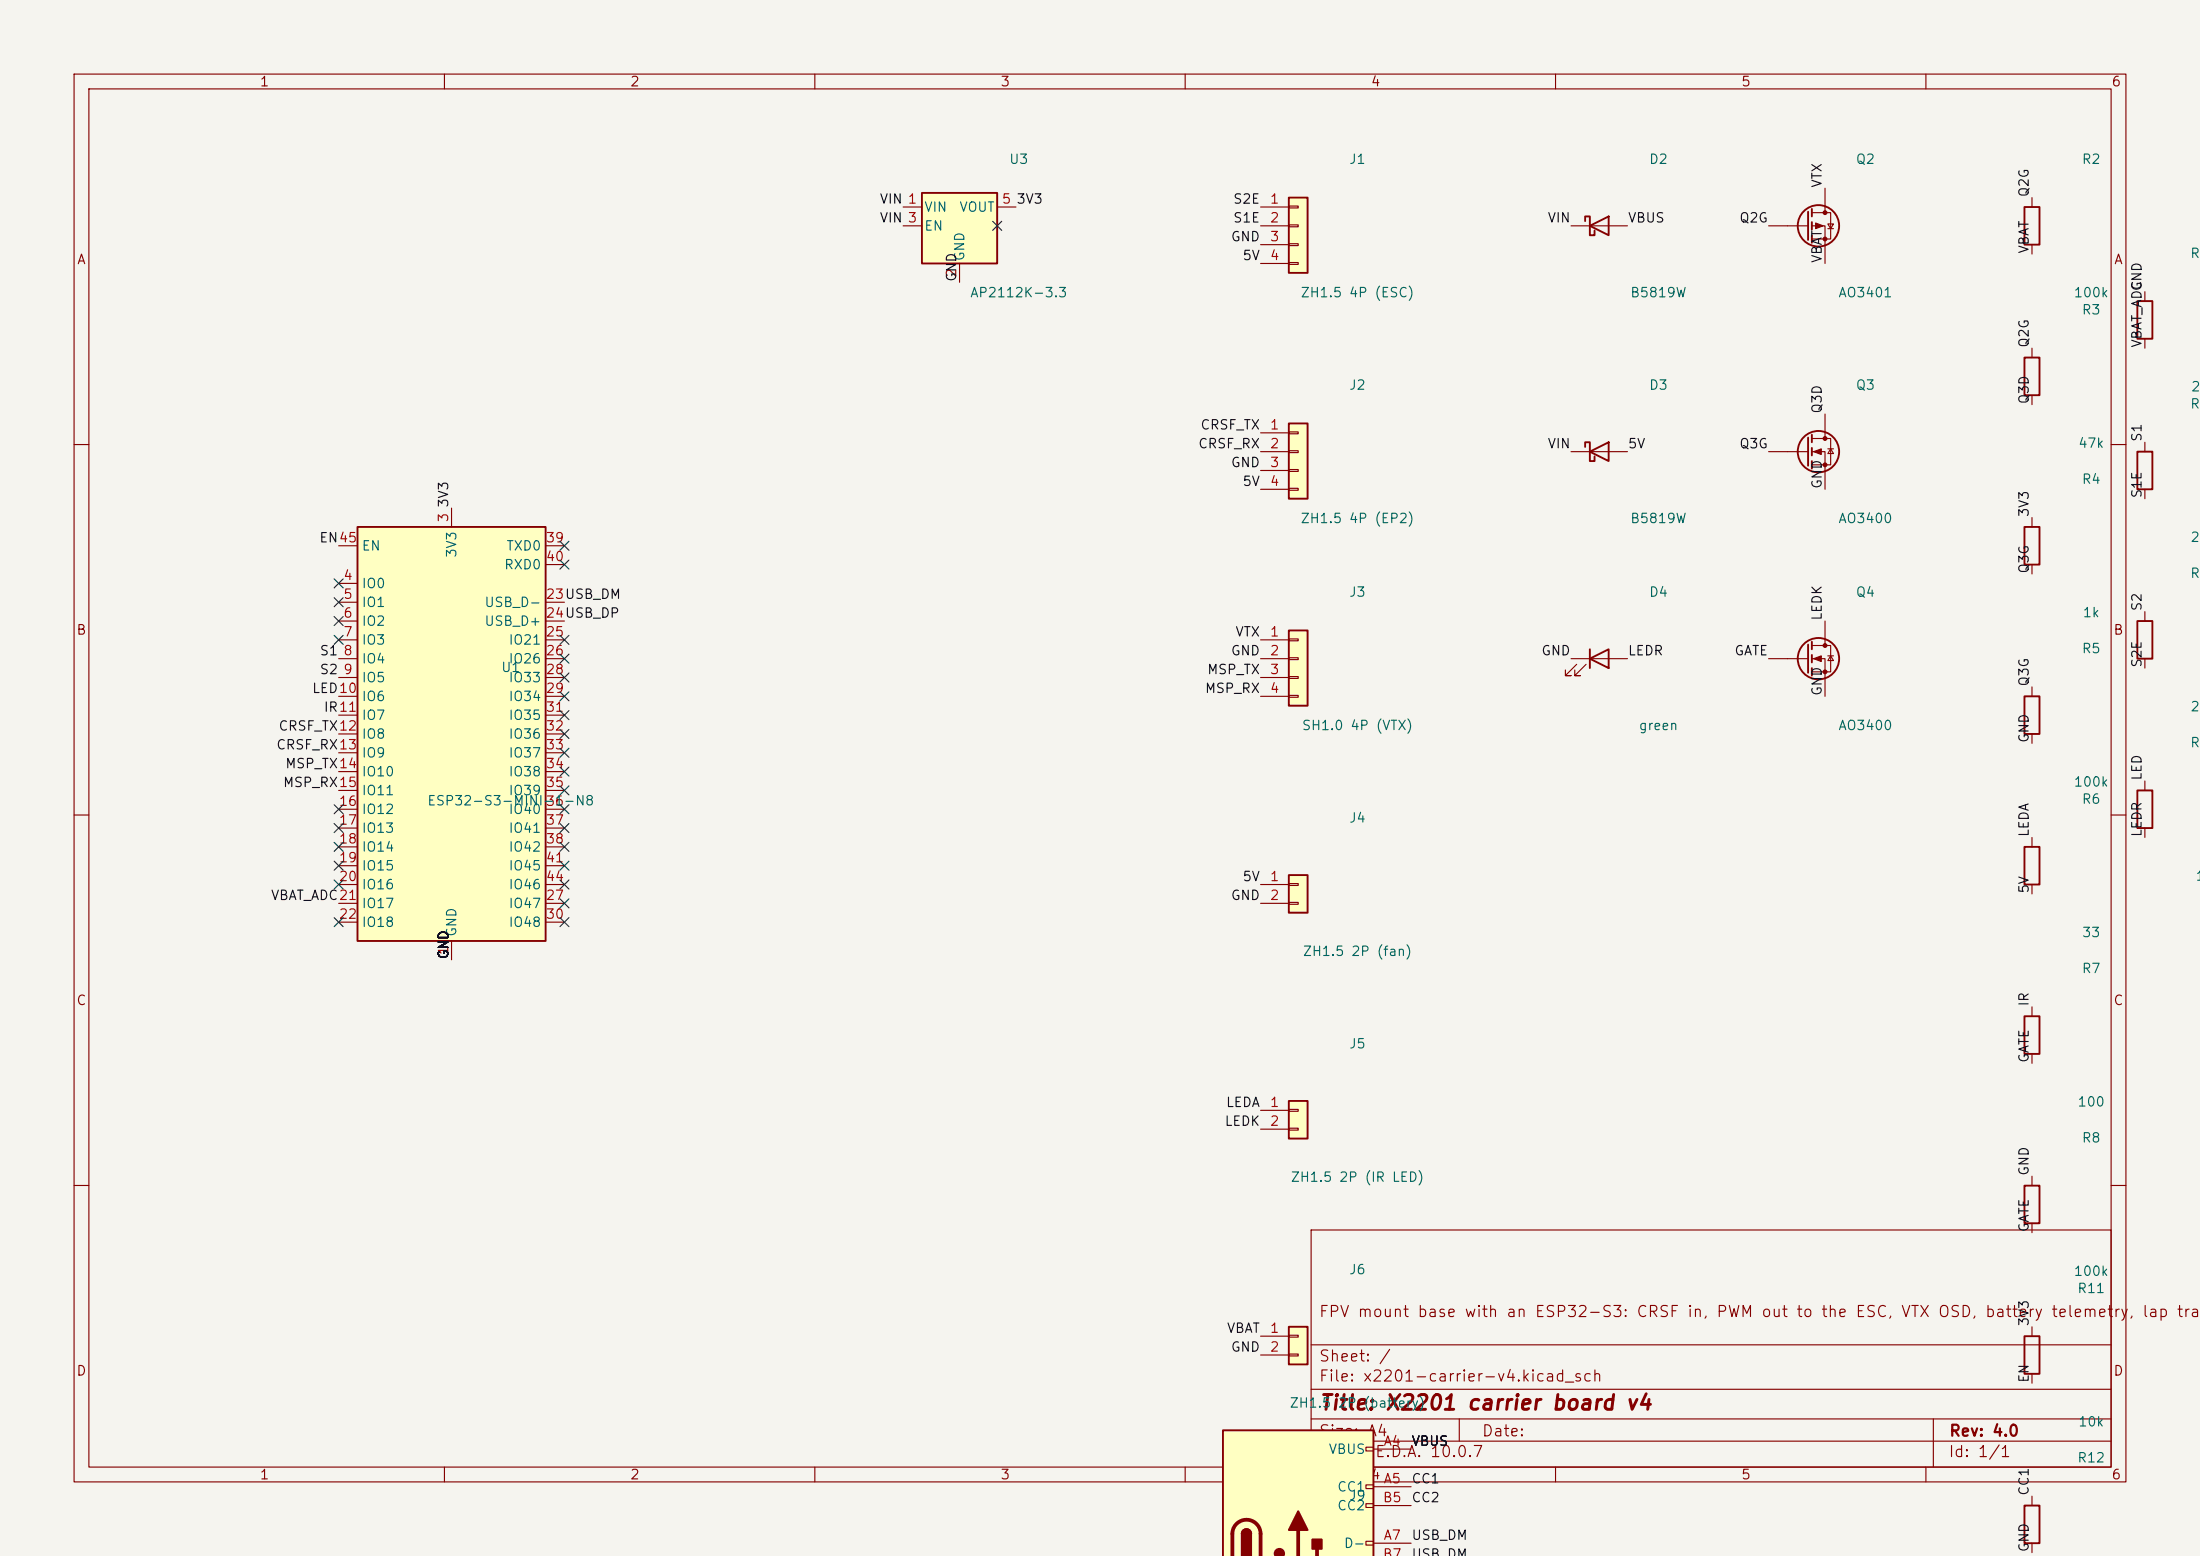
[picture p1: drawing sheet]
<svg xmlns="http://www.w3.org/2000/svg" width="297mm" height="210mm" viewBox="0 0 297 210" stroke-linecap="round" stroke-linejoin="round" font-family="sans-serif">
<path d="M0 0h297v210h-297z" fill="#f5f4ef" stroke="#f5f4ef" stroke-width=".14"/>
<g fill="none" stroke="#840000" stroke-width=".15">
<path d="M10 10h277v190h-277zM12 12h273v186h-273zM60 10v2M110 10v2M160 10v2M210 10v2M260 10v2M289.6 59.7v1.3M10 60h2M285 60h2M289.6 66v1.3M10 110h2"/>
<path d="M285 110h2M10 160h2M177 166h108v32h-108zM285 160h2M60 198v2M110 198v2M160 198v2M177 194.5h108M177 191.5h108M177 187.5h108M177 181.5h108M197 191.5v3"/>
<path d="M210 198v2M260 198v2M261 191.5v6.5"/>
</g>
<path d="M288.5 61h2.1v5h-2.1z" fill="none" stroke="#840000" stroke-width=".25"/>
<path d="M174 57.2h2.5v10.1h-2.5z" fill="#ffffc2"/>
<path d="M174 57.2h2.5v10.1h-2.5zM273.3 137.2h2v5h-2zM273.3 160h2v5.1h-2z" fill="none" stroke="#840000" stroke-width=".25"/>
<path d="M170.2 58.4h3.8M174 58.3h1.3v.2h-1.3zM170.2 61h3.8M170.2 63.5h3.8M170.2 66h3.8M174 60.8h1.3v.3h-1.3zM174 63.4h1.3v.2h-1.3zM174 65.9h1.3v.3h-1.3zM274.3 135.9v1.3M274.3 142.2v1.3M274.3 158.8v1.2M274.3 165.1v1.3" fill="none" stroke="#840000" stroke-width=".15"/>
<path d="M48.3 71.1h25.4v55.9h-25.4z" fill="#ffffc2"/>
<path d="M48.3 71.1h25.4v55.9h-25.4z" fill="none" stroke="#840000" stroke-width=".25"/>
<g fill="none" stroke="#840000" stroke-width=".15">
<path d="M45.7 78.7h2.6M45.7 73.7h2.6M61 68.6v2.5M73.7 73.7h2.5M73.7 76.2h2.5M45.7 81.3h2.6M45.7 83.8h2.6M45.7 86.4h2.6M45.7 88.9h2.6M45.7 91.4h2.6M45.7 94h2.6M45.7 96.5h2.6"/>
<path d="M45.7 99.1h2.6M73.7 81.3h2.5M73.7 83.8h2.5M73.7 86.4h2.5M73.7 88.9h2.5M73.7 91.4h2.5M73.7 94h2.5M73.7 96.5h2.5M73.7 99.1h2.5M45.7 101.6h2.6M45.7 104.1h2.6M45.7 106.7h2.6"/>
<path d="M45.7 109.2h2.6M45.7 111.8h2.6M45.7 114.3h2.6M45.7 116.8h2.6M45.7 119.4h2.6M73.7 101.6h2.5M73.7 104.1h2.5M73.7 106.7h2.5M73.7 109.2h2.5M73.7 111.8h2.5M73.7 114.3h2.5M73.7 116.8h2.5"/>
<path d="M73.7 119.4h2.5M45.7 121.9h2.6M45.7 124.5h2.6M61 127v2.5M73.7 121.9h2.5M73.7 124.5h2.5"/>
</g>
<path d="M174 118.1h2.5v5.1h-2.5z" fill="#ffffc2"/>
<path d="M174 118.1h2.5v5.1h-2.5zM273.3 180.3h2v5.1h-2z" fill="none" stroke="#840000" stroke-width=".25"/>
<path d="M170.2 119.4h3.8M174 119.3h1.3v.2h-1.3zM170.2 121.9h3.8M174 121.8h1.3v.2h-1.3zM274.3 179.1v1.2M274.3 185.4v1.3" fill="none" stroke="#840000" stroke-width=".15"/>
<path d="M124.5 26h10.1v9.6h-10.1z" fill="#ffffc2"/>
<g fill="none" stroke="#840000" stroke-width=".25">
<path d="M124.5 26h10.1v9.6h-10.1zM244.1 59.1v3.8M244.6 58.7v1M214 60.3v-.6h.6v2.5h.7v-.6M214.6 61l2.6-1.3v2.5zM244.6 60.5v1M244.6 62.2v1M273.3 203.2h2v5.1h-2z"/>
<circle cx="245.5" cy="61" r="2.79"/>
</g>
<g fill="none" stroke="#840000" stroke-width=".15">
<path d="M121.9 27.9h2.6M121.9 30.5h2.6M129.5 35.6v2.5M134.6 27.9h2.6M244.6 59.2h2.5v3.5h-2.5M246.4 55.9v3.3M212.1 61h7.6M238.8 61h5.3M244.6 61h1.8v5M246.8 60.6h.7M247.1 60.6l.4 .6h-.7zM274.3 201.9v1.3"/>
<path d="M274.3 208.3v1.3"/>
</g>
<g fill="#840000" stroke="#840000" stroke-width=".15">
<path d="M244.9 61l1-.4v.7z"/>
<circle cx="246.4" cy="59.2" r=".25"/>
<circle cx="246.4" cy="62.7" r=".25"/>
</g>
<path d="M174 85.1h2.5v10.2h-2.5z" fill="#ffffc2"/>
<path d="M174 85.1h2.5v10.2h-2.5z" fill="none" stroke="#840000" stroke-width=".25"/>
<path d="M170.2 86.4h3.8M170.2 88.9h3.8M170.2 91.4h3.8M170.2 94h3.8M174 86.2h1.3v.3h-1.3zM174 88.8h1.3v.2h-1.3zM174 91.3h1.3v.3h-1.3zM174 93.9h1.3v.2h-1.3z" fill="none" stroke="#840000" stroke-width=".15"/>
<path d="M174 26.7h2.5v10.1h-2.5z" fill="#ffffc2"/>
<g fill="none" stroke="#840000" stroke-width=".25">
<path d="M174 26.7h2.5v10.1h-2.5zM214 29.8v-.6h.6v2.6h.7v-.7M214.6 30.5l2.6-1.3v2.6zM244.1 28.6v3.8M244.6 28.2v1M244.6 30v1M244.6 31.8v1M273.3 27.9h2v5.1h-2zM273.3 48.3h2v5h-2zM288.5 40.6h2.1v5.1h-2.1zM214.6 88.9l2.6-1.3v2.6zM214.6 87.6v2.6"/>
<path d="M244.1 87v3.8M244.6 86.6v1M244.6 88.4v1M244.6 90.2v1"/>
<circle cx="245.5" cy="30.5" r="2.79"/>
<circle cx="245.5" cy="88.9" r="2.79"/>
</g>
<g fill="none" stroke="#840000" stroke-width=".15">
<path d="M170.2 27.9h3.8M170.2 30.5h3.8M170.2 33h3.8M170.2 35.6h3.8M174 27.8h1.3v.3h-1.3zM174 30.4h1.3v.2h-1.3zM174 32.9h1.3v.2h-1.3zM174 35.4h1.3v.3h-1.3zM212.1 30.5h7.6M238.8 30.5h5.3M244.6 28.7h2.5v3.6h-2.5M244.6 30.5h1.8v5.1"/>
<path d="M246.4 25.4v3.3M246.8 30.2h.7l-.4 .7zM246.8 30.9h.7M274.3 26.7v1.2M274.3 33v1.3M289.6 39.4v1.2M274.3 47v1.3M274.3 53.3v1.3M289.6 45.7v1.3M212.1 88.9h7.6M212.9 89.7l-1.6 1.5h.8h-.8v-.8M214.1 89.7l-1.5 1.5h.8h-.8v-.8"/>
<path d="M238.8 88.9h5.3M244.6 87.1h2.5v3.6h-2.5M244.6 88.9h1.8v5.1M246.4 83.8v3.3M246.8 88.5h.7M247.1 88.5l.4 .7h-.7z"/>
</g>
<g fill="#840000" stroke="#840000" stroke-width=".15">
<path d="M244.9 88.9l1-.4v.8z"/>
<path d="M245.1 30.1l1 .4-1 .4z"/>
<circle cx="246.4" cy="87.1" r=".25"/>
<circle cx="246.4" cy="90.7" r=".25"/>
<circle cx="246.4" cy="28.7" r=".25"/>
<circle cx="246.4" cy="32.3" r=".25"/>
</g>
<path d="M165.1 193h20.3v17.1h-20.3z" fill="#ffffc2"/>
<path d="M184.4 195.3h1v.5h-1zM185.4 195.6h5.1M184.4 200.4h1v.5h-1zM184.4 202.9h1v.6h-1zM184.4 208h1v.5h-1zM185.4 200.7h5.1M185.4 208.3h5.1M185.4 203.2h5.1" fill="none" stroke="#840000" stroke-width=".15"/>
<path d="M165.1 210.1v-17.1h20.3v17.1M167.6 207a.64 .64 0 0 1 .7-.6 .64 .64 0 0 1 .6 .6" fill="none" stroke="#840000" stroke-width=".25"/>
<path d="M166.4 210.1v-3.1a1.91 1.91 0 0 1 1.9-1.9 1.91 1.91 0 0 1 1.9 1.9v3.1M175.3 206.5v3.6M177.8 209v1.1" fill="none" stroke="#840000" stroke-width=".51"/>
<g fill="#840000" stroke="#840000" stroke-width=".25">
<path d="M167.6 207h1.3v3.1h-1.3z"/>
<path d="M167.8 206.6a.63 .63 0 0 1 .7-.2 .63 .63 0 0 1 .4 .6h-1.3z"/>
<path d="M172.3 209.2a.61 .61 0 0 1 .8 0 .61 .61 0 0 1 .1 .9h-.9a.55 .55 0 0 1 0-.9z"/>
<path d="M175.3 204l1.2 2.5h-2.5z"/>
<path d="M177.2 207.8h1.2v1.2h-1.2z"/>
</g>
<path d="M174 179.1h2.5v5.1h-2.5z" fill="#ffffc2"/>
<path d="M174 179.1h2.5v5.1h-2.5z" fill="none" stroke="#840000" stroke-width=".25"/>
<path d="M170.2 180.3h3.8M170.2 182.9h3.8M174 180.2h1.3v.3h-1.3zM174 182.8h1.3v.2h-1.3z" fill="none" stroke="#840000" stroke-width=".15"/>
<path d="M174 148.6h2.5v5.1h-2.5z" fill="#ffffc2"/>
<path d="M273.3 71.1h2v5.1h-2zM273.3 94h2v5.1h-2zM288.5 83.8h2.1v5.1h-2.1zM273.3 114.3h2v5.1h-2zM288.5 106.7h2.1v5.1h-2.1zM174 148.6h2.5v5.1h-2.5z" fill="none" stroke="#840000" stroke-width=".25"/>
<g fill="none" stroke="#840000" stroke-width=".15">
<path d="M274.3 69.9v1.2M274.3 76.2v1.3M274.3 92.7v1.3M274.3 99.1v1.2M289.6 82.6v1.2M289.6 88.9v1.3M274.3 113v1.3M274.3 119.4v1.3M289.6 105.4v1.3M289.6 111.8v1.2M170.2 149.9h3.8M170.2 152.4h3.8"/>
<path d="M174 149.7h1.3v.3h-1.3zM174 152.3h1.3v.2h-1.3z"/>
</g>
<g fill="none" stroke="#000084" stroke-width=".15">
<path d="M134 29.9l1.2 1.2M135.2 29.9l-1.2 1.2M45.1 78.1l1.2 1.2M46.3 78.1l-1.2 1.2M75.6 75.6l1.2 1.2M75.6 73.1l1.2 1.2M76.8 75.6l-1.2 1.2M76.8 73.1l-1.2 1.2M45.1 85.8l1.2 1.2M45.1 83.2l1.2 1.2M45.1 80.7l1.2 1.2M46.3 85.8l-1.2 1.2"/>
<path d="M46.3 83.2l-1.2 1.2M46.3 80.7l-1.2 1.2M75.6 85.8l1.2 1.2M75.6 98.5l1.2 1.2M75.6 88.3l1.2 1.2M75.6 95.9l1.2 1.2M75.6 90.8l1.2 1.2M75.6 93.4l1.2 1.2M76.8 93.4l-1.2 1.2M76.8 88.3l-1.2 1.2M76.8 85.8l-1.2 1.2M76.8 98.5l-1.2 1.2"/>
<path d="M76.8 95.9l-1.2 1.2M76.8 90.8l-1.2 1.2M45.1 118.8l1.2 1.2M45.1 116.2l1.2 1.2M45.1 108.6l1.2 1.2M45.1 113.7l1.2 1.2M45.1 111.2l1.2 1.2M46.3 118.8l-1.2 1.2M46.3 116.2l-1.2 1.2M46.3 108.6l-1.2 1.2M46.3 113.7l-1.2 1.2M46.3 111.2l-1.2 1.2"/>
<path d="M75.6 116.2l1.2 1.2M75.6 106.1l1.2 1.2M75.6 103.5l1.2 1.2M75.6 101l1.2 1.2M75.6 118.8l1.2 1.2M75.6 113.7l1.2 1.2M75.6 111.2l1.2 1.2M75.6 108.6l1.2 1.2M76.8 116.2l-1.2 1.2M76.8 106.1l-1.2 1.2M76.8 103.5l-1.2 1.2M76.8 101l-1.2 1.2"/>
<path d="M76.8 118.8l-1.2 1.2M76.8 113.7l-1.2 1.2M76.8 111.2l-1.2 1.2M76.8 108.6l-1.2 1.2M45.1 123.9l1.2 1.2M46.3 123.9l-1.2 1.2M75.6 123.9l1.2 1.2M75.6 121.3l1.2 1.2M76.8 123.9l-1.2 1.2M76.8 121.3l-1.2 1.2"/>
</g>
<text font-size="2" fill="#840000" x="178" y="190.8">Title: X2201 carrier board v4</text>
<g font-size="1.5" fill="#840000">
<text x="178" y="178.1">FPV mount base with an ESP32-S3: CRSF in, PWM out to the ESC, VTX OSD, battery telemetry, lap tran</text>
<text x="178" y="184.1">Sheet: /</text>
<text x="178" y="186.8">File: x2201-carrier-v4.kicad_sch</text>
<text x="178" y="197">KiCad</text>
<text x="178" y="194.2">Size: A4</text>
<text x="185.5" y="197">E.D.A. 10.0.7</text>
<text x="200" y="194.2">Date:</text>
<text x="263" y="197">Id: 1/1</text>
<text x="263" y="194.2">Rev: 4.0</text>
</g>
<g font-size="1.3" fill="#840000">
<text x="35" y="12">1</text>
<text x="85" y="12">2</text>
<text x="135" y="12">3</text>
<text x="185" y="12">4</text>
<text x="235" y="12">5</text>
<text x="285" y="12">6</text>
<text x="10.3" y="36">A</text>
<text x="285.3" y="36">A</text>
<text x="10.2" y="86">B</text>
<text x="285.2" y="86">B</text>
<text x="10.2" y="136">C</text>
<text x="285.2" y="136">C</text>
<text x="10.2" y="186">D</text>
<text x="285.2" y="186">D</text>
<text x="35" y="200">1</text>
<text x="85" y="200">2</text>
<text x="135" y="200">3</text>
<text x="185" y="200">4</text>
<text x="235" y="200">5</text>
<text x="285" y="200">6</text>
</g>
<g font-size="1.3" fill="#006464">
<text x="136.1" y="22.4">U3</text>
<text x="182" y="22.4">J1</text>
<text x="222.5" y="22.4">D2</text>
<text x="250.4" y="22.4">Q2</text>
<text x="281" y="22.4">R2</text>
<text x="124.7" y="28.9">VIN</text>
<text x="129.4" y="28.9">VOUT</text>
<text x="124.7" y="31.4">EN</text>
<text x="130.5" y="35.3" transform="rotate(-90 130.5 35.3)">GND</text>
<text x="295.6" y="35.1">R1</text>
<text x="130.9" y="40.4">AP2112K-3.3</text>
<text x="175.5" y="40.4">ZH1.5 4P (ESC)</text>
<text x="220" y="40.4">B5819W</text>
<text x="248.1" y="40.4">AO3401</text>
<text x="279.9" y="40.4">100k</text>
<text x="281" y="42.8">R3</text>
<text x="182" y="52.9">J2</text>
<text x="222.5" y="52.9">D3</text>
<text x="250.4" y="52.9">Q3</text>
<text x="295.7" y="53.1">22</text>
<text x="295.6" y="55.5">R1</text>
<text x="280.5" y="60.8">47k</text>
<text x="281" y="65.6">R4</text>
<text x="175.5" y="70.9">ZH1.5 4P (EP2)</text>
<text x="220" y="70.9">B5819W</text>
<text x="248.1" y="70.9">AO3400</text>
<text x="48.7" y="74.6">EN</text>
<text x="61.9" y="75.4" transform="rotate(-90 61.9 75.4)">3V3</text>
<text x="68" y="77.2">RXD0</text>
<text x="68.3" y="74.6">TXD0</text>
<text x="295.6" y="73.5">22</text>
<text x="48.7" y="79.7">IO0</text>
<text x="48.7" y="82.2">IO1</text>
<text x="65.3" y="82.2">USB_D-</text>
<text x="182" y="80.9">J3</text>
<text x="222.5" y="80.9">D4</text>
<text x="250.4" y="80.9">Q4</text>
<text x="281.1" y="83.6">1k</text>
<text x="295.6" y="78.3">R1</text>
<text x="48.7" y="84.8">IO2</text>
<text x="48.7" y="87.3">IO3</text>
<text x="48.7" y="89.9">IO4</text>
<text x="65.3" y="84.8">USB_D+</text>
<text x="68.6" y="87.3">IO21</text>
<text x="68.6" y="89.9">IO26</text>
<text x="281" y="88.5">R5</text>
<text x="48.7" y="92.4">IO5</text>
<text x="48.7" y="94.9">IO6</text>
<text x="67.6" y="91">U1</text>
<text x="68.6" y="92.4">IO33</text>
<text x="68.6" y="94.9">IO34</text>
<text x="48.7" y="97.5">IO7</text>
<text x="48.7" y="100">IO8</text>
<text x="68.6" y="97.5">IO35</text>
<text x="68.6" y="100">IO36</text>
<text x="175.7" y="98.9">SH1.0 4P (VTX)</text>
<text x="221.1" y="98.9">green</text>
<text x="248.1" y="98.9">AO3400</text>
<text x="295.6" y="101.2">R1</text>
<text x="295.6" y="96.3">22</text>
<text x="48.7" y="102.6">IO9</text>
<text x="48.7" y="105.1">IO10</text>
<text x="48.7" y="107.6">IO11</text>
<text x="68.6" y="102.6">IO37</text>
<text x="68.6" y="105.1">IO38</text>
<text x="68.6" y="107.6">IO39</text>
<text x="279.9" y="106.5">100k</text>
<text x="48.7" y="110.2">IO12</text>
<text x="48.7" y="112.7">IO13</text>
<text x="57.6" y="109">ESP32-S3-MINI-1-N8</text>
<text x="68.6" y="110.2">IO40</text>
<text x="68.6" y="112.7">IO41</text>
<text x="182" y="111.3">J4</text>
<text x="281" y="108.8">R6</text>
<text x="48.7" y="115.3">IO14</text>
<text x="48.7" y="117.8">IO15</text>
<text x="68.6" y="115.3">IO42</text>
<text x="68.6" y="117.8">IO45</text>
<text x="296.3" y="119.2">1k</text>
<text x="48.7" y="120.3">IO16</text>
<text x="48.7" y="122.9">IO17</text>
<text x="48.7" y="125.4">IO18</text>
<text x="68.6" y="122.9">IO47</text>
<text x="68.6" y="125.4">IO48</text>
<text x="68.6" y="120.3">IO46</text>
<text x="61.9" y="126.5" transform="rotate(-90 61.9 126.5)">GND</text>
<text x="175.8" y="129.3">ZH1.5 2P (fan)</text>
<text x="281" y="131.7">R7</text>
<text x="281" y="126.8">33</text>
<text x="182" y="141.8">J5</text>
<text x="280.4" y="149.7">100</text>
<text x="281" y="154.5">R8</text>
<text x="174.2" y="159.8">ZH1.5 2P (IR LED)</text>
<text x="182" y="172.3">J6</text>
<text x="279.9" y="172.5">100k</text>
<text x="280.3" y="174.8">R11</text>
<text x="174" y="190.3">ZH1.5 2P (battery)</text>
<text x="179.3" y="196.5">VBUS</text>
<text x="280.3" y="197.7">R12</text>
<text x="280.5" y="192.8">10k</text>
<text x="180.4" y="201.6">CC1</text>
<text x="182" y="202.8">J9</text>
<text x="180.4" y="204.2">CC2</text>
<text x="181.3" y="209.2">D-</text>
</g>
<g font-size="1.3" fill="#0f0f0f">
<text x="118.7" y="27.8">VIN 1</text>
<text x="137.1" y="27.8">3V3</text>
<text x="166.4" y="27.8">S2E</text>
<text x="246.3" y="25.4" transform="rotate(-90 246.3 25.4)">VTX</text>
<text x="274.2" y="26.7" transform="rotate(-90 274.2 26.7)">Q2G</text>
<text x="118.7" y="30.4">VIN 3</text>
<text x="166.1" y="32.9">GND</text>
<text x="166.4" y="30.4">S1E</text>
<text x="167.7" y="35.4">5V</text>
<text x="208.8" y="30.4">VIN</text>
<text x="219.7" y="30.4">VBUS</text>
<text x="234.7" y="30.4">Q2G</text>
<text x="246.3" y="35.6" transform="rotate(-90 246.3 35.6)">VBAT</text>
<text x="274.2" y="34.3" transform="rotate(-90 274.2 34.3)">VBAT</text>
<text x="129.4" y="38.1" transform="rotate(-90 129.4 38.1)">GND</text>
<text x="289.4" y="39.4" transform="rotate(-90 289.4 39.4)">GND</text>
<text x="274.2" y="47" transform="rotate(-90 274.2 47)">Q2G</text>
<text x="289.4" y="47" transform="rotate(-90 289.4 47)">VBAT_ADC</text>
<text x="162" y="58.3">CRSF_TX</text>
<text x="246.3" y="55.9" transform="rotate(-90 246.3 55.9)">Q3D</text>
<text x="274.2" y="54.6" transform="rotate(-90 274.2 54.6)">Q3D</text>
<text x="289.4" y="59.7" transform="rotate(-90 289.4 59.7)">S1</text>
<text x="161.7" y="60.8">CRSF_RX</text>
<text x="166.1" y="63.4">GND</text>
<text x="167.7" y="65.9">5V</text>
<text x="208.8" y="60.8">VIN</text>
<text x="219.7" y="60.8">5V</text>
<text x="234.7" y="60.8">Q3G</text>
<text x="60.8" y="68.6" transform="rotate(-90 60.8 68.6)">3V3</text>
<text x="246.3" y="66.1" transform="rotate(-90 246.3 66.1)">GND</text>
<text x="274.2" y="69.9" transform="rotate(-90 274.2 69.9)">3V3</text>
<text x="289.4" y="67.3" transform="rotate(-90 289.4 67.3)">S1E</text>
<text x="43" y="73.5">EN45</text>
<text x="274.2" y="77.5" transform="rotate(-90 274.2 77.5)">Q3G</text>
<text x="246.3" y="83.8" transform="rotate(-90 246.3 83.8)">LEDK</text>
<text x="289.4" y="82.6" transform="rotate(-90 289.4 82.6)">S2</text>
<text x="43.1" y="88.8">S1</text>
<text x="166.1" y="88.8">GND</text>
<text x="166.7" y="86.2">VTX</text>
<text x="208" y="88.8">GND</text>
<text x="219.7" y="88.8">LEDR</text>
<text x="234.1" y="88.8">GATE</text>
<text x="42" y="93.9">LED10</text>
<text x="43.1" y="91.3">S2</text>
<text x="162.6" y="93.9">MSP_RX</text>
<text x="162.9" y="91.3">MSP_TX</text>
<text x="246.3" y="94" transform="rotate(-90 246.3 94)">GND</text>
<text x="274.2" y="92.7" transform="rotate(-90 274.2 92.7)">Q3G</text>
<text x="289.4" y="90.2" transform="rotate(-90 289.4 90.2)">S2E</text>
<text x="37.2" y="101.5">CRSF_RX13</text>
<text x="37.5" y="98.9">CRSF_TX12</text>
<text x="43.6" y="96.4">IR11</text>
<text x="274.2" y="100.4" transform="rotate(-90 274.2 100.4)">GND</text>
<text x="38.1" y="106.6">MSP_RX15</text>
<text x="38.4" y="104">MSP_TX14</text>
<text x="289.4" y="105.4" transform="rotate(-90 289.4 105.4)">LED</text>
<text x="274.2" y="113.1" transform="rotate(-90 274.2 113.1)">LEDA</text>
<text x="289.4" y="113.1" transform="rotate(-90 289.4 113.1)">LEDR</text>
<text x="167.7" y="119.3">5V</text>
<text x="36.5" y="121.8">VBAT_ADC21</text>
<text x="166.1" y="121.8">GND</text>
<text x="274.2" y="120.7" transform="rotate(-90 274.2 120.7)">5V</text>
<text x="60.8" y="129.6" transform="rotate(-90 60.8 129.6)">GND</text>
<text x="274.2" y="135.9" transform="rotate(-90 274.2 135.9)">IR</text>
<text x="274.2" y="143.5" transform="rotate(-90 274.2 143.5)">GATE</text>
<text x="165.4" y="149.7">LEDA</text>
<text x="165.2" y="152.3">LEDK</text>
<text x="274.2" y="158.8" transform="rotate(-90 274.2 158.8)">GND</text>
<text x="274.2" y="166.4" transform="rotate(-90 274.2 166.4)">GATE</text>
<text x="274.2" y="179.1" transform="rotate(-90 274.2 179.1)">3V3</text>
<text x="165.5" y="180.2">VBAT</text>
<text x="166.1" y="182.8">GND</text>
<text x="274.2" y="186.7" transform="rotate(-90 274.2 186.7)">EN</text>
<text x="190.5" y="195.5">VBUS</text>
<text x="190.5" y="200.5">CC1</text>
<text x="190.5" y="203.1">CC2</text>
<text x="274.2" y="202" transform="rotate(-90 274.2 202)">CC1</text>
<text x="190.5" y="208.2">USB_DM</text>
<text x="274.2" y="209.6" transform="rotate(-90 274.2 209.6)">GND</text>
<text x="190.5" y="210.7">USB_DM</text>
</g>
<g font-size="1.3" fill="#a90000">
<text x="135.2" y="27.8">5</text>
<text x="171.4" y="27.8">1</text>
<text x="171.4" y="30.3">2</text>
<text x="171.4" y="32.9">3</text>
<text x="171.4" y="35.4">4</text>
<text x="129.4" y="37.6" transform="rotate(-90 129.4 37.6)">2</text>
<text x="171.4" y="58.3">1</text>
<text x="171.4" y="60.8">2</text>
<text x="171.4" y="63.4">3</text>
<text x="171.4" y="65.9">4</text>
<text x="60.8" y="70.6" transform="rotate(-90 60.8 70.6)">3</text>
<text x="73.6" y="73.5">39</text>
<text x="73.6" y="76.1">40</text>
<text x="46.3" y="78.6">4</text>
<text x="46.3" y="81.1">5</text>
<text x="46.3" y="83.7">6</text>
<text x="73.6" y="81.1">23USB_DM</text>
<text x="73.6" y="83.7">24USB_DP</text>
<text x="46.3" y="86.2">7</text>
<text x="46.3" y="88.8">8</text>
<text x="73.6" y="86.2">25</text>
<text x="73.6" y="88.8">26</text>
<text x="171.4" y="86.2">1</text>
<text x="171.4" y="88.8">2</text>
<text x="46.3" y="91.3">9</text>
<text x="73.6" y="91.3">28</text>
<text x="73.6" y="93.8">29</text>
<text x="171.4" y="91.3">3</text>
<text x="171.4" y="93.8">4</text>
<text x="73.6" y="96.4">31</text>
<text x="73.6" y="98.9">32</text>
<text x="73.6" y="101.5">33</text>
<text x="73.6" y="104">34</text>
<text x="73.6" y="106.5">35</text>
<text x="45.7" y="109.1">16</text>
<text x="45.7" y="111.6">17</text>
<text x="73.6" y="109.1">36</text>
<text x="73.6" y="111.6">37</text>
<text x="45.7" y="114.2">18</text>
<text x="45.7" y="116.7">19</text>
<text x="45.7" y="119.2">20</text>
<text x="73.6" y="114.2">38</text>
<text x="73.6" y="116.7">41</text>
<text x="73.6" y="119.2">44</text>
<text x="171.4" y="119.2">1</text>
<text x="45.7" y="124.3">22</text>
<text x="73.6" y="121.8">27</text>
<text x="73.6" y="124.3">30</text>
<text x="171.4" y="121.8">2</text>
<text x="60.8" y="129" transform="rotate(-90 60.8 129)">1</text>
<text x="171.4" y="149.7">1</text>
<text x="171.4" y="152.3">2</text>
<text x="171.4" y="180.2">1</text>
<text x="171.4" y="182.7">2</text>
<text x="186.7" y="195.4">A4</text>
<text x="186.6" y="203.1">B5</text>
<text x="186.7" y="200.5">A5</text>
<text x="186.7" y="208.1">A7</text>
<text x="186.6" y="210.7">B7</text>
</g>
</svg>
